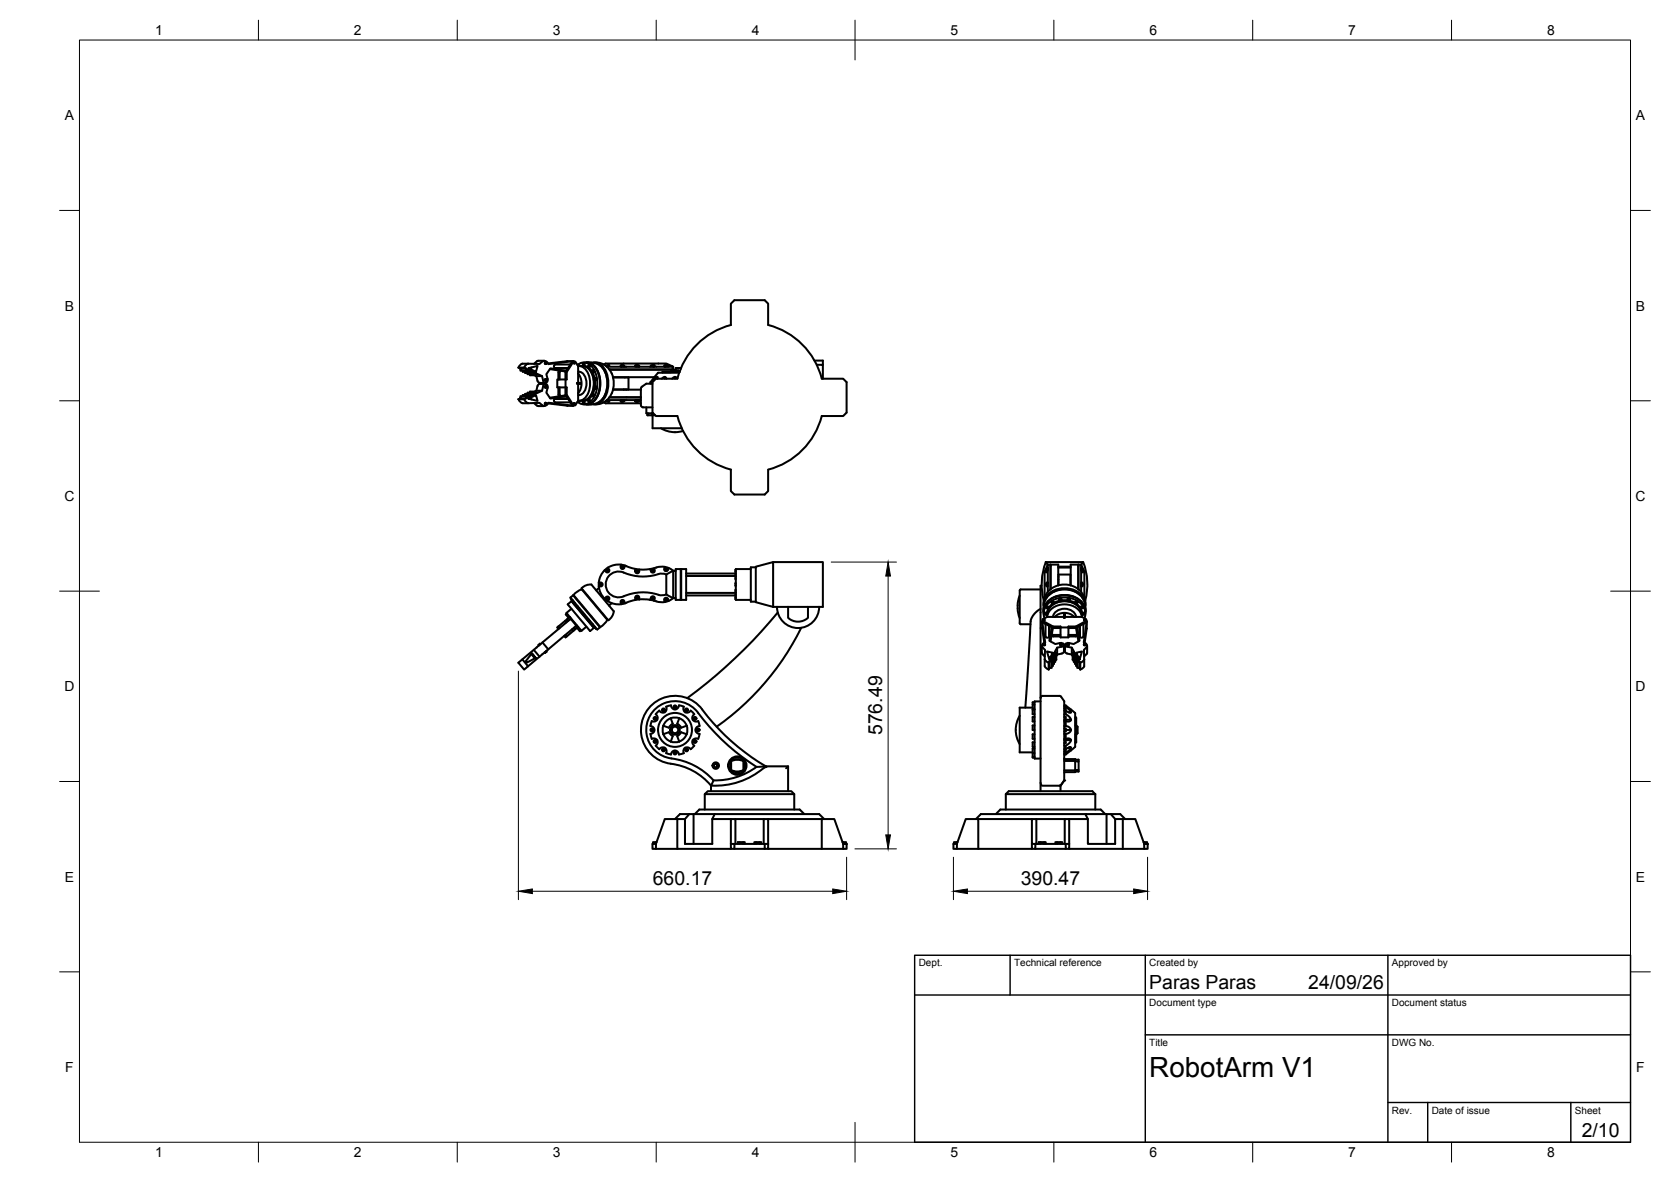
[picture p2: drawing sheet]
<svg xmlns="http://www.w3.org/2000/svg" width="420mm" height="297mm" viewBox="0 0 420 297" stroke-linecap="round" stroke-linejoin="round" font-family="sans-serif">
<!-- layer: Visible -->
<g fill="none" stroke="#000" stroke-width=".51">
<path d="M130.8 92.6h1.4l.1 .6h-1.4zM130.8 92.6l-.5-.2h1.5l.4 .2M130.9 99.6h1.4l-.1 .5h-1.4zM131.4 91.4l-.6 .3-.4 .7M131.4 93.2v.2h1.5M132 93.4l.1 .3h1.4M132.3 93.2l.3-.4 .2 .1 .1 .5 .3-.3 .3 .1v.5l.3-.3 .3 .1v.5l.3-.4 .3 .2v.5l.3-.4 1.3 .6 .3 1.2M132.5 99.8h.3M132.5 92.9h.3M132.7 93.7v.3h1.4M132.8 91.4l-.6 .3-.4 .7M132.9 92.5l2.3-.5-.4 1.4z"/>
<path d="M132.9 99.3h-1.5v.3M133.1 99.5h.4M133.1 93.2h.4M133.2 94l.1 .3h1.4M133.5 99.9l.1 .5M133.5 99h-1.4l-.1 .3M133.6 92.3l-.1 .5M133.7 99.3h.4M133.7 93.5h.4M134.1 98.7h-1.4v.3M134.3 99h.4M134.3 93.8h.4"/>
<path d="M134.4 94.3l.5 .2 .2 1.2M134.7 98.4h-1.4l-.1 .3M134.9 98.2h1.4M134.9 94.5h1.4M135.2 95.7l.5 .5h1.4M136.8 90.7h-1.7l-.8 .7M137.1 91.1h.2l-.1 .4zM137.1 96.5h-1.6l-.4 .5-.2 1.2-.5 .2M137.1 97h.2M137.1 97l-.1 .2 .3 .3M137.2 97.1h.2l-.1 .4zM137.2 95.3h.2l-.1 .4z"/>
<path d="M137.2 91l-.2 .2 .2 .3M137.3 95.3l-.3 .2 .3 .2M137.7 97.5l-.3 1.2 1 1.5 4-.7M137.7 95.2a.61 .61 0 0 1-.3 .9 .61 .61 0 0 1-.8-.4M137.7 97.5a.61 .61 0 0 0-.3-.9 .61 .61 0 0 0-.8 .4l-.3 1.2-1.3 .6-.3-.4v.6l-.3 .1-.3-.4v.6l-.3 .1-.3-.4v.5l-.3 .2-.3-.4-.1 .5-.2 .2-.3-.4M137.7 91.2l-.3-.3a.71 .71 0 0 0-1-.1l-.7 .7-4.4-.1M138.2 92.8l4.1 .6M139.6 92.5h3.2h-3.2M140.4 97.4v1.8h.3v-1.8M140.4 95.4v-1.9h.3v1.9M140.4 99.2l.3 .4M140.7 93.1l-.3 .4"/>
<path d="M140.7 99.2l.2 .3M140.9 93.2l-.2 .3M142.2 99.2v-5.7h.3v1.9h-2.4v2h2.4v1.8M142.2 93.5l1.6-2.6h.4l-1.7 2.6M142.3 99.3l-4.1 .7M142.4 93.2l-4-.6-1 1.5 .3 1.1M143.4 91.6h-3.8a.5 .5 0 0 0-.3 .5 .5 .5 0 0 0 .3 .4M144 90.8l-6.1 .7-.2-.2M144.2 90.9h.5l.7 1.1v1.9M144.3 91.1l.3 .1-.2 .2zM144.4 90.9l-1.8-.2-4.8 .6M145.1 96.2l1 .1-1 .2z"/>
<path d="M145.2 91.7a2.65 2.65 0 0 1 4.2 1.3 7.2 7.2 0 0 1-.9 7.9 2.37 2.37 0 0 1-3.3 .1M145.3 91.8l.1-.1 .2 .3a3.4 3.4 0 0 1 4 3.5 4.7 4.7 0 0 1-2.2 5.1l-.6 .1M145.3 91.9l.2 .1M145.4 91.7l.3 .3M145.4 93.4a2.43 2.43 0 0 1 2.1 2.9 2.68 2.68 0 0 1-1.9 3M145.4 93.9v2.3M145.4 96.5v4.2M145.4 99.3h.2M145.4 93.9a3.9 3.9 0 0 1 0 4.9M145.4 91.8v.2a3.4 3.4 0 0 1 2.9 3.3 5.2 5.2 0 0 1-1.9 5.2l-1 .2M145.7 96.2v.3M146.5 92a3.9 3.9 0 0 1 2.8 4.3 3.9 3.9 0 0 1-2.8 4.4"/>
<path d="M146.6 91.3h.2l.1 .2-.2 .3zM146.6 91.4h.2l-.1 .3zM146.7 91.3l.3 .2-.3 .3M146.8 91.4v.3M146.8 91.1a3.6 3.6 0 0 1 3.9 3.4 6.5 6.5 0 0 1-2 6.8l-.6 .2-1.3 .1M147.4 91.1a4.4 4.4 0 0 1 5.3 4.5 5.2 5.2 0 0 1-2.9 5.8l-1.2 .3-1.2-.1M147.5 91.1a3.7 3.7 0 0 1 3.2 3.2 6.4 6.4 0 0 1-2.2 7.1l-1 .2M147.9 91.8h.3l.1 .2-.2 .3zM148 91.9h.2l-.1 .3zM148.1 91.7l.2 .3-.2 .3M148.1 91.8v.4M149 93.1h.3v.2l-.1 .3z"/>
<path d="M149 99.2h.3v.2l-.1 .2zM149.1 93.2h.1v.3zM149.1 99.2h.1v.3zM149.1 99.1l.3 .3-.3 .2M149.1 93.6h.1M149.1 93.1h.1M149.2 93.2v.3M149.2 99.2v.3M149.2 91.1a3.5 3.5 0 0 1 3.5 3.1 6.7 6.7 0 0 1-1.9 7.1l-1 .3h-.6M149.2 93.1l.2 .2-.2 .3M149.3 91.1a4.8 4.8 0 0 1 5 5.6l-.5 2.1M149.6 95.1h.3v.2l-.2 .3z"/>
<path d="M149.6 97.2h.3v.2l-.2 .3zM149.6 92.3a7.1 7.1 0 0 1 0 8.1M149.7 95.1h.1l-.1 .3zM149.7 97.3h.1l-.1 .3zM149.7 95.6h.1M149.7 95h.1M149.7 97.7h.1M149.7 97.1h.1M149.8 95.1v.3M149.8 97.3v.3M149.8 95l.2 .3-.2 .3M149.8 97.1l.2 .3-.2 .3"/>
<path d="M150.9 91.8a6.4 6.4 0 0 1 0 9.1M151.8 91.6l.5-.2h12.3a7 7 0 0 1 4.7 .8h-1.2M152.3 92l.2-.1a.42 .42 0 0 1 .7 0l-.4 .3M152.5 92.1h.4M152.6 92.2h.2M152.8 92.2h3.3M153.2 99.9h7.9M153.3 99.8h7.8M153.3 92.9h16M153.8 98.9a4.4 4.4 0 0 1-4.5 2.7M154.1 97.9h7M154.1 94.8h10.4"/>
<path d="M154.1 94.9h3.9v3h-3.9M154.3 97.9h.1M156.1 92.2h1M156.1 92.2l-.1-.2a.6 .6 0 0 1 .7-.3 .6 .6 0 0 1 .4 .5M156.3 92.2h.4M156.8 97.9h.1M157.1 92.2h2.6M159.8 91.8l.1-.1a.5 .5 0 0 1 .6 0 .5 .5 0 0 1 .2 .5h-1zM160 92.2h.4M160.7 92.2h2.7M161.1 97.6v4.3M163.5 96h.4"/>
<path d="M163.7 91.8h.2a.42 .42 0 0 1 .4-.2 .42 .42 0 0 1 .3 .4l-.2 .2h-1zM163.9 92.2h.5M164.1 96.4h-1.6l-1.1 .8-.2 .4M164.4 92.2h2.7M165.3 95.2v-.5l-.2 .1a2.87 2.87 0 0 0-1.2 1.6M165.3 94.7v.5M166.4 95.2l.8-.5v.5M166.8 93.4h-.2v.3M167 91.8h.1a.79 .79 0 0 1 1 .4h-1zM167.2 94.7l.4 .5M167.3 92.2h.4M168.2 93.4h-1.4v.1h1.9v-.1l-.5 .1"/>
<path d="M168.5 93.4a2.05 2.05 0 0 1 1.9-.3l.5 .3-.1 .1M168.7 93.4h2.1M169 92.8v.1M169 95.2l.7-.5v.5M169.3 92.2v.6h-16.1M169.3 92.9v.2M169.3 92.9h.6M169.7 94.7l.6 .4M170.3 95.2h-5.4l-.8 .8v7.7l.8 .8h5.4M170.8 93.7h-5.3l-2 2.3v.4M170.8 93.5h.1M171.2 92.7v-.2h-1.3v.6"/>
<path d="M171.2 92.6h.1M183.8 81.7v-5.4l.9-.9h7.6l.8 .9v5.4M183.8 81.7a18.8 18.8 0 0 0-13.5 13.4M193.2 81.7a18.8 18.8 0 0 1 13.4 13.4l5.4 .1 .9 .8v7.7l-.9 .8h-5.4a18.8 18.8 0 0 1-13.4 13.5M204.8 90.6h2.1v1.1M205.3 91.7h1.6v3.5M130.4 100.3l.4 .7 .6 .3M130.8 100.1l-.5 .2M131.3 101.3l4.4-.1 .7 .7a1.04 1.04 0 0 0 1.5-.7l6.1 .7M131.8 100.3l.4 .7 .6 .3M132.2 100.1l-.4 .2h-1.5M132.9 100.2l1.9-.9 .4 1.5z"/>
<path d="M134.3 101.3l.8 .7 1.7 .1M137.1 101.2h.1M137.1 101.3h.2l-.1 .4zM137.1 101.2l-.1 .2 .2 .3M137.8 101.4l4.9 .6 1.7-.2M139.6 100.2h3.2h-3.2M139.6 100.2a.5 .5 0 0 0-.3 .4 .5 .5 0 0 0 .3 .5h3.8M144.3 101.3l.3 .1-.2 .2zM145.4 100.7l-.7 1.1h-.9l-1.6-2.6h.3l1.7 2.6M145.4 100.7v.2M145.5 100.7l-.2 .1M145.6 100.7l-.2 .3-.1-.1"/>
<path d="M145.6 100.7h1.2M145.7 100.7l-.3 .3M146.6 101h.2l.1 .2-.2 .3zM146.6 101h.2l-.1 .4zM146.7 100.9l.3 .3-.3 .3M146.8 101v.3M147.9 100.5h.3l.1 .2-.2 .3zM148 100.6h.2l-.1 .3zM148.1 100.4h.1M148.1 100.5v.4M148.2 100.4l.1 .3-.2 .3M151.8 101.1l.5 .3h8.8"/>
<path d="M152.5 100.6h.4M152.6 100.5h.2M152.8 100.5l.4 .3a.48 .48 0 0 1-.5 .3 .48 .48 0 0 1-.4-.3M152.8 100.5h3.3M156.1 100.5h1M156.1 100.5l-.1 .3a.6 .6 0 0 0 .7 .2 .6 .6 0 0 0 .4-.5M156.3 100.5h.4M157.1 100.5h2.6M159.7 100.5h1a.5 .5 0 0 1-.5 .5 .5 .5 0 0 1-.5-.5zM160 100.5h.4M160.7 100.5h.4M161.2 101.9v.2l.5 .2"/>
<path d="M161.6 102.4h2.5M162.5 102.4v1.5h1.8M162.8 103.9v.5h1.9M163 103.9v.5M163.9 103.9v.5M164.1 104.4v3.2h7.3M166.2 107.6a6.8 6.8 0 0 0 5.5 .7M170.3 104.5a18.8 18.8 0 0 0 13.5 13.5M183.8 118v5.4l.9 .9h7.6l.8-.9v-5.4M140.4 157.4l-.3 .3 .3 .4M140.4 157.4l.3 .4M142.2 159.6l.3 .3-.3 .3-.3-.4"/>
<path d="M142.4 156.4l-.3-.4-1.7 1.4M142.6 154.2l-.3 .2 .7 .9M142.9 156l-.3-.4-.5 .4M143.3 155l.3 .4-13.3 11.1 1.5 1.8 1-.9-1.5-1.7M143.3 155l-.7 .6M143.4 150.2l.7-.6 .1 .1 6.7 8-.7 .5zM143.5 155.5l1.4 1.7M143.6 155.4l1.4 1.7M143.6 150.4l-.1 .1 .5 .3M143.7 153l-1.3 1 .9 1M143.7 151.1l5.6 6.7M143.7 151.1l-.9 .8 5.5 6.6 .1 .1 .9-.8"/>
<path d="M143.8 158.1l.4 .4-1.7 1.4M144 150.8l-.3 .3M144.2 151.1l.2 .4h.2M144.2 149.5l6.8 8.1M144.2 149.5l1.2-1 .9-.4 4.4 5.3 2 2.4-.6 .8-1.1 1M144.3 149.6l-.1 .1M144.3 157.7l.4 .4-.5 .4M144.7 158.1l.7-.6-.4-.4-12.2 10.3M145.1 157.8l.7 .8 .3-.2M145.3 152.4l.2 .4h.1M146.4 148.1l-.1 .1M146.6 154l.4 .4"/>
<path d="M147.4 157.5l-1.2 1-.8-1M148 155.6l-.1 .1 .3 .4 .1-.1M148.7 146.9l5.6 6.7M148.7 146.9l-1.3 .2-1.2 .7 6.7 8.1 1-1 .4-1.3M149.1 156.9l-.1 .1 .4 .3M149.6 157.6l-.3 .2M149.6 157.6l-.1 .1 .4 .4 .1-.1M150.6 146.4h.4a.5 .5 0 0 1 .5 .5 .5 .5 0 0 1-.5 .5h-.4M150.6 147.4a5 5 0 0 0 2.2 3.7M150.6 146.4v1M150.6 147.8l-.7 .5M150.9 157.5l-.1 .1"/>
<path d="M152 150.5l.3-.4a.5 .5 0 0 1 .7-.1 .5 .5 0 0 1 .1 .7l-.3 .4M152.8 155.6l-.1 .1M152.8 142.7l.3 .4a.5 .5 0 0 1-.1 .6 .5 .5 0 0 1-.7 0l-.3-.4M152.8 151.1a5 5 0 0 0 4.3 .5M152.8 142.7a5 5 0 0 0-2.2 3.7M153.8 151.6l-.7 .6M156.1 141.9l-.1 .5a.5 .5 0 0 0 .4 .6 .5 .5 0 0 0 .6-.4l.1-.5M156.8 143.9a13.3 13.3 0 0 0 9.5 .2l1.2 .3M156.8 143.9a3.2 3.2 0 0 0-4.5 3 3.2 3.2 0 0 0 4.5 3 13.4 13.4 0 0 1 9.5-.3l1.2-.2M157.1 151.6l-.1-.4a.5 .5 0 0 0-.6-.4 .5 .5 0 0 0-.4 .6l.1 .4M157.1 142.1l.4 .2M157.1 142.1a5 5 0 0 0-4.3 .6"/>
<path d="M157.5 142.3l2.2 .7M157.5 151.5l-.4 .1M159.7 143l1 .1v.5a.51 .51 0 0 1-.5 .5 .51 .51 0 0 1-.5-.5zM159.7 150.8l-2.2 .7M160.7 150.7v-.5a.51 .51 0 0 0-.5-.5 .51 .51 0 0 0-.5 .5v.6M163.4 143l1-.2 .2 .4a.5 .5 0 0 1-.3 .7 .5 .5 0 0 1-.6-.3zM163.4 150.8l.3-.6a.5 .5 0 0 1 .6-.3 .5 .5 0 0 1 .3 .6l-.2 .5M163.4 143l-2.7 .1M163.5 150.7l-1.7-.1-2.1 .2M163.5 150.7l2.4 .6h1.2M167.1 142.5l-.1 .4a.5 .5 0 0 0 .3 .6 .5 .5 0 0 0 .7-.3l.1-.5M167.1 142.5l-1.2-.1-1.5 .4"/>
<path d="M167.1 142.5l1 .2M167.5 149.4l1.8 .9-.9 .6-1.3 .4M167.5 144.4v5M168.1 142.7l1.2 .7-1.8 1M168.1 151l-.1-.4a.5 .5 0 0 0-.7-.4 .5 .5 0 0 0-.3 .7l.1 .4M169.9 143h1.3v7.8h-1.3zM169.9 143.4h-.6v6.9h.6M171.2 150.6h.1M171.2 143.1h.1M171.3 143h1.2v7.8h-1.2zM172.5 144.7h12.5M172.5 149h12.5"/>
<path d="M172.5 144.1h12.4M172.5 149.6h12.4M184.9 150.1h.1M184.9 143.6h.1M185 148.3v.6M185 149.5v1.1M185 143.2v1.1M185 144.9v.6M185 146.6v.6M188.8 143h-3.8v7.8h3.8M190 142.6h-1.2v8.6h1.2M190 142.4l4.4-1.1v11.2l-4.4-1.2z"/>
<path d="M194.4 141.3h12.5v11.2h-12.5M195.4 152.5a5.3 5.3 0 0 0 5.3 5.3 5.3 5.3 0 0 0 5.3-5.3M195.5 154a127.4 127.4 0 0 1-22.7 21.5M198.2 152.5v2.1a1.25 1.25 0 0 0 1.1 1.4 3.8 3.8 0 0 0 3.9-.7v-2.8M201.5 157.8a66.6 66.6 0 0 1-21.3 24.8M255.9 152.9l.5 2.4M256.4 148.4v8.2l.3 .3h2.4M256.4 149.7l-.4 1.4-.1 1.8M261.6 153l-1.5 1.3-.9 1.7-1.4 21.8M261.6 148.1h-4.9l-.3 .3M261.6 157.8h.4M261.9 147.2h-.3v49.5l.2 .6 .3 .1 4.6-.1v1.5"/>
<path d="M262 156.2l.1 1.7 .5 3.7M262.2 156l2.6 1.4M262.2 155.9l-.1 .4 .7 5.1-.2 .2M262.4 152.1a5.2 5.2 0 0 1 7.6-4.7 4.7 4.7 0 0 1 2.9 4.7M262.4 153.6a4.7 4.7 0 0 1 5.3-4.1 4.9 4.9 0 0 1 5.2 4.1M262.4 152.1a4.5 4.5 0 0 1 4.6-4.2 5.2 5.2 0 0 1 5.9 3.6v.6M262.4 155.7l.3 .1-.3 .1zM262.6 154.3l.2-.3 .3 .3M262.6 154.1l.5 .2-.3 .2-.2-.1zM262.6 155.4a3.9 3.9 0 0 1 3.5-5.1 5.5 5.5 0 0 1 6.7 3.2l.1 1.2-.2 .7M262.7 154.2h.3M262.7 154.2l.3 .1-.2 .1z"/>
<path d="M262.9 156.8v3.2l.5 .3 .4-.3M263 141.3l.4 .6M263 141.3h9.3l-.4 .6M263 141.2a15.6 15.6 0 0 0-.6 9.7M263 152.6l.3-.2 .3 .2M263 152.6v.1M263.1 152.5l.5 .2-.3 .2-.2-.1zM263.2 152.6h.3M263.2 146.4h.3v1a.54 .54 0 0 1-.5-.4 .54 .54 0 0 1 .2-.6zM263.2 152.6l.3 .1-.2 .1zM263.2 150.1a5.1 5.1 0 0 0-.8 3.8M263.2 150.1a5.8 5.8 0 0 1 8.9 0"/>
<path d="M263.3 155l-1.1 .6v.8l2.6 1.4M263.3 154.2v.8M263.3 155h4.2M263.3 154.2a4 4 0 0 1 4.4-3.4 3.9 3.9 0 0 1 4.3 4.2M263.3 154.4a4 4 0 0 1 4.4-3.3 4 4 0 0 1 4.3 3.3M263.3 155a4.5 4.5 0 0 1 6-2.9 3.6 3.6 0 0 1 2.7 2.9M263.5 143.1l-.1 .3M263.5 142.7v.6l-.5 .5zM263.5 146.7v.4M263.5 147.4v1.3M263.5 143.3v3.1M263.5 141.9v.8"/>
<path d="M263.5 141.9l-.8 1.7v6.5M263.5 141.9h.6v6.2M263.6 152.6v.1M263.7 149.6a5.9 5.9 0 0 1 8 0M263.8 160v-2.7v2.7M264.1 142.2h.1M264.5 151.2l.4 .2-.2 .2-.2-.1zM264.5 157.7l-.7 3.3 1.5 .8a2.13 2.13 0 0 1 2-.1l.2 .4-.5 .4M264.5 159.4l.3 .2v.3l-.4-.2M264.5 151.3h.3M264.5 151.3l.3 .1-.1 .1zM264.7 155a3.1 3.1 0 0 1 3-2 3.1 3.1 0 0 1 2.9 2"/>
<path d="M264.8 157.8l-.7 3.4M264.8 159.6h1.9M264.8 159.9h1.9M264.9 151.3v.1M264.9 151.3l-.2-.2-.3 .3M265.2 155a3.5 3.5 0 0 1 4.9 0M265.3 150l1.3-.3 1.4-.1 2 .4M266.1 147.1v-5.2h-1.9v6.1M266.1 142.6h3.1M266.1 142.4h3.1M266.1 145.6h.1M266.1 147.1v-2.7h3.1v2.7"/>
<path d="M266.3 150.6l.3-.2 .3 .2M266.3 150.6v.1M266.4 150.5l.5 .2-.3 .2-.2-.1zM266.4 150.6h.4M266.5 150.6l.3 .1-.2 .1zM266.7 157.8h-1.9v-.4h1.9v2.8h1.9v-2.8h1.9v.4h-1.9M266.7 157.7h1.9M266.9 150.6v.1M267.5 154.5h.3M267.6 154.2l.2 .1v1h-.3zM267.8 155h2.3M268.4 150.6v.1"/>
<path d="M268.5 150.6l.2-.2 .3 .2M268.5 150.5l.5 .2-.3 .2-.2-.1zM268.6 150.6h.3M268.6 150.6l.3 .1-.2 .1zM268.6 159.6h1.9v.3h-1.9M269 150.6v.1M269.2 147.1v-5.2h1.9v6.1M270.1 155h1.9l1.1 .6v.8l-2.6 1.4M270.4 151.4l.3-.3 .2 .3M270.5 151.2l.5 .2-.3 .2-.2-.1zM270.5 151.3h.3M270.5 151.3l.3 .1-.1 .1z"/>
<path d="M270.6 157.8l.6 3.4M270.8 157.7l.6 3.3-1.4 .8a2.09 2.09 0 0 0-2-.1l-.2 .4 .3 .3 1.4 .4 .6 1-.4 .3h.6l.1 .2-.4 .3h.6l.1 .2-.4 .3h.5l.2 .3-.4 .2 .5 .1 .1 .2-.4 .2M270.8 159.4l-.3 .2M270.9 159.7l-.4 .2M271.1 142.2h.1M271.2 148.1v-6.2h.6l.8 1.7v6.5M271.5 160v-2.7v2.7M271.7 152.6l.3-.2 .3 .2M271.7 152.6v.1M271.8 152.5l.5 .2-.3 .2-.2-.1zM271.8 152.6h.4M271.8 143.1l.1 .3"/>
<path d="M271.8 142.7l.5 1.1-.5-.5zM271.8 146.7v.4M271.8 146.4a.5 .5 0 0 1 .5 .5 .5 .5 0 0 1-.5 .5zM271.8 141.9v.8M271.8 143.3v3.1M271.8 147.4v1.3M271.9 152.6l.3 .1-.2 .1zM272.1 150.1a5.1 5.1 0 0 1 .8 3.8M272.2 154.3l.3-.3 .3 .3M272.3 154.1l.5 .2-.3 .2-.2-.1zM272.3 152.6v.1M272.3 154.2h.3"/>
<path d="M272.3 154.2l.3 .1-.1 .1zM272.4 141.2a15.6 15.6 0 0 1 .5 9.7M272.4 156.8v3.2l-.5 .3-.4-.3M272.6 155.7l.3 .1-.3 .1zM272.9 153.6v.6M272.9 153.6a4.7 4.7 0 0 0-5.2-4 4.8 4.8 0 0 0-5.3 4v.6M273.1 156l-2.6 1.4M273.1 155.9l.1 .4-.7 5.1 .3 .2M273.2 156.2l.1 1.7-.6 3.7M133.6 164.4l.9 1M133.7 164.2l-1.5 2 .3 .3 2.2-1.2M134.2 163.3l1.5 1.7"/>
<path d="M134.7 165.3l-1-1.1 1 1.1M135.7 161.8l.2 .1-.2-.1-.3 .3 .1 .1M136.4 161.4l1.5 1.8M137.3 163.7l.1 .1M137.3 163.6l.1 .2-.3 .3-.2-.2M164.9 179.5a.99 .99 0 0 1 .4 1.4 .99 .99 0 0 1-1.4 .3l-.4 1.2a1 1 0 0 1 1.1 1 1 1 0 0 1-1.1 1l.4 1.3M173.7 178.6a.99 .99 0 0 1-1.4 .4 .99 .99 0 0 1-.3-1.4l-1.3-.3a.99 .99 0 0 1-1 1 .99 .99 0 0 1-1-1l-1.2 .3a.99 .99 0 0 1-.3 1.4 .99 .99 0 0 1-1.4-.4l-.9 .9M173.7 178.6l.9 .9M174.6 179.5a.99 .99 0 0 0-.4 1.4 .99 .99 0 0 0 1.4 .3l.3 1.2a1 1 0 0 0-1.1 1 1 1 0 0 0 1.1 1l-.3 1.3M256.4 179.9a6.9 6.9 0 0 0 0 7.1M259.7 177.8h-3.3v11.3h3.3M259.7 177.1h.4"/>
<path d="M260.1 176.5h-.4v1.7h.4M260.1 178.4h-.4v1.1h.4M261.6 176.3h-1.5v14.3h1.5M262 162.4v1.7M262 164.1l.7 .9M262 162.1v.4l.8 .8-.1 2.4M262.1 174.9h4.3l.4 .2M262.2 174.9l-.5 .2v.3M262.3 161.9l.3 .3 .2-.3M262.4 161.8l.4 .1-.2 .2zM262.6 161.5l-.6 .6M262.7 165.7v1.7"/>
<path d="M262.7 165.7l.3 .5 .7 .3M262.7 167.4l.3 .5 .7 .3M263.2 163.7l1.5 .3-.9 1.6zM263.7 166.5v1.8l.2-.4M263.8 165.6h.1M263.9 166.2l.6-.1v1.7l-.6 .1zM263.9 166.2l-.2 .3M264.2 165.7v.2M264.5 165.1v.3M264.7 165.6v1.7l-.2 .1M264.8 164.6v.3M265 165.1v1.7h-.3"/>
<path d="M265 164.1v.3M265.3 164.6v1.7h-.3M265.6 164.1v1.7h-.3M265.8 162.8v1.7M266.6 161.9l.2 .3 .2-.3M266.6 161.8l.4 .1-.2 .1zM266.8 175.1l.8 1.1v19.9l-.9 1.3 .9-1.3M267 164.2l-1.2 .3-.2 .4M267 162.5l-1.2 .3-.6 1 .4 .3h-.6l-.1 .2 .4 .3h-.5l-.2 .2 .4 .3h-.5l-.1 .3 .3 .2-.5 .1-.1 .2 .4 .2M267.5 162.1v1.7l-.5 .4M267.6 178.1h.4v1.4M267.6 177.6h.4l1.3 1.4h-.6"/>
<path d="M267.6 178.6h.4l.9 .5 .4-.1M267.6 179.5a2.04 2.04 0 0 1 1.7 1.4h-1.3M267.6 177.3h.4v.3M267.8 162.1v1.7l.5 .4M268 177.3l2.3 1.9v8.5l-2.3 1.9h-.4M268.3 164.2l1.2 .3 .2 .4M268.3 161.9v.2M268.3 162l.3 .2 .2-.2M268.4 161.8l.4 .1-.2 .1zM268.8 161.9v.2M269.5 162.8v1.7M269.7 164.1v1.7h.3"/>
<path d="M270 164.6v1.7h.3M270.3 164.1v.3M270.3 165.1v1.7h.3M270.6 164.6v.3M270.6 164l1.5-.3-.6 1.9zM270.6 165.6v1.7l.2 .1M270.8 165.1v.3M270.8 166.1l.6 .1v1.7l-.6-.1zM271.1 165.7v.2M271.4 166.2l.2 .3M271.5 165.6h-.1M271.6 166.5v1.8l-.2-.4"/>
<path d="M272.5 161.9v.2M272.5 162.1l.3 .1 .2-.1M272.6 165.7v1.7M272.6 161.8l.4 .1-.2 .2zM272.6 165.7l-.3 .5-.7 .3M272.6 167.4l-.3 .5-.7 .3M272.8 161.5l.5 .6M273 161.9v.2M273.3 162.1v.4l-.8 .8 .1 2.4M273.3 162.4v1.8l-.7 .8M163.9 185.7a.99 .99 0 0 1 1.4 .3 .99 .99 0 0 1-.4 1.4l.9 .9a.99 .99 0 0 1 1.4-.4 .99 .99 0 0 1 .3 1.4l1.2 .3a.99 .99 0 0 1 1-1 .99 .99 0 0 1 1 1l1.3-.3a.98 .98 0 0 1 .3-1.4 .98 .98 0 0 1 1.4 .4M166.8 184.5l1.4-.5 .4 .6 .6 .3-.5 1.5"/>
<path d="M166.8 182.4l-.2 1.2 .2 .9M166.8 184.5l.7 1.1 1.2 .8M166.8 182.4a3.1 3.1 0 0 1 2.9-2.1 3.1 3.1 0 0 1 3 2.1M168.7 180.5l.5 1.4-.6 .4-.4 .6-1.4-.5M168.7 191.9a15.6 15.6 0 0 1 10.1 5.5M168.7 191.9a8.6 8.6 0 0 1-6.4-12.7 8.6 8.6 0 0 1 14.3-.9 55.5 55.5 0 0 0 16.1 14.4l-.4 .2a19.5 19.5 0 0 1-13.4 4.5M170.8 186.4l-.9 .1-1.2-.1M170.8 180.5l-.5 1.4 .6 .4 .3 .6 1.5-.5M172.7 184.5l-1.5-.5-.3 .6-.6 .3 .5 1.5M172.7 182.4l.1 .8-.1 1.3M172.7 184.5l-.8 1.1-1.1 .8M175.6 185.7a.99 .99 0 0 0-1.4 .3 .99 .99 0 0 0 .4 1.4l-.9 .9"/>
<path d="M177.2 199.6h22.5M178.9 197.4l-.1-.1v1.5M179.4 196.1l-.5 1.3M183.7 191.2a3.3 3.3 0 0 1 3.4 0v2.4a3.4 3.4 0 0 1-3.4 0zM183.8 191.3v2.2M183.8 191.3l1.6-.4 1.5 .4v2.2l-1.5 .4-1.6-.4M190.2 192.7a17.4 17.4 0 0 1-10.8 3.4M192.5 192.6h5.7v6.2M192.7 192.7h-2.5a57.5 57.5 0 0 1-15.3-14.4 7.2 7.2 0 0 0-11.7 1.9 7.2 7.2 0 0 0 5.6 10.4 17.1 17.1 0 0 1 10.6 5.5M198.2 192.6l-.5 .5M252.9 199.6h22.5M259.7 189.3h.4"/>
<path d="M259.7 190.2h.4M260.1 180.2h-.4v1.1h.4M260.1 182.3h-.4v1.2h.4M260.1 184.5h-.4v1.2h.4M260.1 186.5h-.4v1.2h.4M260.1 188.1h-.4v2.3h.4M261.6 196.7v2.1M267.6 193.6h2.7v.4h-2.7M267.6 191.2h2.7v2.4M267.6 190.8h2.7v.4M267.6 180.2h.4v.7h-.4M267.6 183.1h.4v.7h-.4"/>
<path d="M267.6 186h.4v.7h-.4M267.6 182.4a1.51 1.51 0 0 1 1.7 1h-1.3M267.6 185.7a1.53 1.53 0 0 1 1.7 .2l-1.3 .1M268 187.4v1.4h-.4M268 189.3v.3M268 184.4v1.3M268 181.2v1.2M268.7 187.9h.6h-.5l-.8 .4h-.4M269.3 180.9a.87 .87 0 0 1-1.3 .3h-.4M269.3 183.4a1.51 1.51 0 0 1-1.7 1M269.3 186l-.1 .3a2.21 2.21 0 0 1-1.6 1.1M269.3 187.9l-.1 .2a2.87 2.87 0 0 1-1.6 1.2"/>
<path d="M270.3 191.3h.9v2.2h-.9M270.3 190.9h.9v.4M270.3 180.3h.3v.2M270.5 185h.1v1.4h-.1v-1.9l.1 .5M270.5 181.9l.1 .5h-.1v-1.9h.1v1.4M270.6 182.3a2.1 2.1 0 0 1 .4 1.8l-.4 .5M270.6 182.4v2.1M270.6 186.4v.2h-.3M271.2 193.5v.4h-.9M275.4 199.6l-.7-.8h-21.1l-.7 .8v3.8M275.4 199.6v3.8M164.1 212.1h.8v1.2h-.8z"/>
<path d="M164.9 211.6h-.7v.5M164.9 213.3h5.4M165.1 211.6h-.2v.5M170.3 205.8h1.9M170.3 205.8v7.5h13.5M170.3 205.8h-3.1l-2.3 6.3M173.3 204.6l-1.1 1.2v6.3h6.9v-6.3l.6-1.2M173.3 204.6h1.1v7.5M173.3 204.6h-2.3l-1.3 1.2M174.4 204.6h5.3M174.7 204.6l1.1-1.2h25.3l1.1 1.2M177.2 203.4v-3.8l.8-.8h21l.7 .8v3.8"/>
<path d="M179.1 205.8h4.7M179.7 204.6h26.3l1.2 1.2M183.8 212.1v-6.3h1.1v6.3M184.7 212.1v1.2h-.9v-1.2h9.3M184.7 213.3h7.6M184.9 205.8h7.1M185.5 212.1v-.5h.4v.5M185.9 211.6h.9v.5M186.8 211.6h.5v.5M190.1 211.6h-.4v.5M191 212.1v-.5h.4v.5M191 211.6h-.9v.5"/>
<path d="M192 212.1v-6.3h1.1v6.3M192.3 212.1v1.2h.8v-1.2M193.1 205.8h13.5M206.6 205.8h3.2l2.2 6.3v-.5h-.2M206.6 205.8v7.5h-13.5M206.6 213.3h5.4M212 211.6h.7v.5M212 212.1h.9v1.2h-.9zM239.7 212.1h.9v1.2h-.9zM240.6 211.6h-.7v.5M240.6 212.1l2.2-6.3h3.2v7.5h13.5M240.6 213.3h5.4"/>
<path d="M240.8 211.6h-.2v.5M246 205.8h13.5M250.4 204.6l1.1-1.2h25.3l1.1 1.2M259.5 212.1v1.2h.8v-1.2M260.3 213.3h7.7M260.6 205.8h7.1M260.6 212.1v-6.3h-1.1v6.3h9.3M261.2 212.1v-.5h.4v.5M261.6 211.6h.9v.5M262.5 211.6h.4v.5M265.8 211.6h-.4v.5M266.7 212.1v-.5h.4v.5"/>
<path d="M266.7 211.6h-.9v.5M267.7 212.1v-6.3h1.1v6.3M268 212.1v1.2h.8v-1.2M268.8 205.8h4.7M272.9 204.6h-26.3l-1.2 1.2M278.2 204.6h-5.3l.6 1.2v6.3h6.9v-6.3l-1.1-1.2h-1.1v7.5M279.3 204.6h2.4l1.2 1.2M280.4 205.8h1.9M282.3 205.8v7.5h-13.5M282.3 205.8h3.2l2.2 6.3v-.5h-.2M282.3 213.3h5.4M287.7 211.6h.7v.5"/>
<path d="M287.7 212.1h.9v1.2h-.9z"/>
<circle cx="151" cy="146.9" r=".22"/>
<circle cx="151" cy="146.9" r=".16"/>
<circle cx="152.7" cy="143.4" r=".22"/>
<circle cx="152.7" cy="150.4" r=".22"/>
<circle cx="152.7" cy="143.4" r=".16"/>
<circle cx="152.7" cy="150.4" r=".16"/>
<circle cx="156.5" cy="151.3" r=".16"/>
<circle cx="156.5" cy="142.5" r=".16"/>
<circle cx="156.5" cy="142.5" r=".22"/>
<circle cx="156.5" cy="151.3" r=".22"/>
<circle cx="160.2" cy="150.2" r=".16"/>
<circle cx="160.2" cy="143.6" r=".16"/>
<circle cx="160.2" cy="143.6" r=".22"/>
<circle cx="160.2" cy="150.2" r=".22"/>
<circle cx="164.2" cy="143.4" r=".16"/>
<circle cx="164.2" cy="150.3" r=".16"/>
<circle cx="164.2" cy="150.3" r=".22"/>
<circle cx="164.2" cy="143.4" r=".22"/>
<circle cx="167.5" cy="143" r=".22"/>
<circle cx="167.5" cy="150.7" r=".22"/>
<circle cx="167.5" cy="150.7" r=".16"/>
<circle cx="167.5" cy="143" r=".16"/>
<circle cx="166.8" cy="178.4" r=".37"/>
<circle cx="166.8" cy="178.4" r=".2"/>
<circle cx="169.7" cy="177.6" r=".37"/>
<circle cx="169.7" cy="177.6" r=".2"/>
<circle cx="172.6" cy="178.4" r=".37"/>
<circle cx="172.6" cy="178.4" r=".2"/>
<circle cx="163.9" cy="183.4" r=".37"/>
<circle cx="163.9" cy="183.4" r=".2"/>
<circle cx="164.7" cy="180.5" r=".37"/>
<circle cx="164.7" cy="186.3" r=".37"/>
<circle cx="164.7" cy="186.3" r=".2"/>
<circle cx="164.7" cy="180.5" r=".2"/>
<circle cx="166.8" cy="188.4" r=".37"/>
<circle cx="166.8" cy="188.4" r=".2"/>
<circle cx="169.7" cy="189.2" r=".37"/>
<circle cx="169.7" cy="189.2" r=".2"/>
<circle cx="169.7" cy="183.4" r=".81"/>
<circle cx="169.7" cy="183.4" r="1.2"/>
<circle cx="169.7" cy="183.4" r="4.3"/>
<circle cx="172.6" cy="188.4" r=".37"/>
<circle cx="172.6" cy="188.4" r=".2"/>
<circle cx="174.7" cy="186.3" r=".37"/>
<circle cx="174.7" cy="180.5" r=".37"/>
<circle cx="174.7" cy="180.5" r=".2"/>
<circle cx="174.7" cy="186.3" r=".2"/>
<circle cx="175.5" cy="183.4" r=".37"/>
<circle cx="175.5" cy="183.4" r=".2"/>
<circle cx="180" cy="192.4" r=".43"/>
<circle cx="180" cy="192.4" r=".81"/>
<circle cx="185.4" cy="192.4" r="2.13"/>
<circle cx="185.4" cy="192.4" r="2.32"/>
</g>
<g fill="#000">
<circle cx="262.7" cy="150.1" r=".25"/>
<circle cx="272.6" cy="150.1" r=".25"/>
<circle cx="267.6" cy="196.1" r=".25"/>
</g>
<!-- layer: BORDER -->
<g fill="none" stroke="#000" stroke-width=".25">
<path d="M20 10.1h390v276.9h-390zM65 5.1v5M115 5.1v5M165 5.1v5M215 5.1v10M265 5.1v5M315 5.1v5M365 5.1v5M15 52.9h5M410 52.9h5M15 100.7h5M410 100.7h5"/>
<path d="M15 148.6h10M405 148.6h10M15 196.4h5M410 196.4h5M15 244.2h5M410 244.2h5M65 287v5M115 287v5M165 287v5M215 282.1v9.9M265 287v5M315 287v5"/>
<path d="M365 287v5"/>
</g>
<!-- layer: TITLEBLOCK -->
<path d="M230 240.1h180v46.9h-180zM230 250h180M254 240.1v9.9M288 240.1v46.9M349 240.1v46.9M288 260.1h122M349 277.1h61M359 277.1v9.9M395 277.1v9.9" fill="none" stroke="#000" stroke-width=".36"/>
<!-- layer: FD_Dimensions -->
<path d="M209 141.3h16.4M223.3 144.8v65M130.3 168.6v57.5M212.9 215.4v10.7M215 213.3h10.4M239.7 215.4v10.7M288.5 215.4v10.7M133.9 224h75.5M243.2 224h41.9" fill="none" stroke="#000" stroke-width=".25"/>
<path d="M223.3 141.3l.6 3.5h-1.2zM222.7 209.8h1.2l-.6 3.5zM130.3 224l3.6-.6v1.2zM209.4 223.4l3.5 .6-3.5 .6zM239.7 224l3.5-.6v1.2zM285.1 223.4l3.4 .6-3.4 .6z" fill="#000" stroke="#000" stroke-width=".25"/>
<text font-size="7" x="289" y="270.6">RobotArm V1</text>
<g font-size="4.9">
<text x="221.8" y="184.7" transform="rotate(-90 221.8 184.7)">576.49</text>
<text x="164.1" y="222.5">660.17</text>
<text x="256.7" y="222.5">390.47</text>
<text x="289" y="248.5">Paras Paras</text>
<text x="329" y="248.5">24/09/26</text>
<text x="397.7" y="285.7">2/10</text>
</g>
<g font-size="3.5">
<text x="39" y="8.8">1</text>
<text x="89" y="8.8">2</text>
<text x="139" y="8.8">3</text>
<text x="189" y="8.8">4</text>
<text x="239" y="8.8">5</text>
<text x="289" y="8.8">6</text>
<text x="339" y="8.8">7</text>
<text x="389" y="8.8">8</text>
<text x="16.3" y="30.2">A</text>
<text x="411.3" y="30.2">A</text>
<text x="16.3" y="78">B</text>
<text x="411.3" y="78">B</text>
<text x="16.2" y="125.9">C</text>
<text x="411.2" y="125.9">C</text>
<text x="16.2" y="173.7">D</text>
<text x="411.2" y="173.7">D</text>
<text x="16.3" y="221.6">E</text>
<text x="411.3" y="221.6">E</text>
<text x="16.4" y="269.4">F</text>
<text x="411.4" y="269.4">F</text>
<text x="39" y="290.8">1</text>
<text x="89" y="290.8">2</text>
<text x="139" y="290.8">3</text>
<text x="189" y="290.8">4</text>
<text x="239" y="290.8">5</text>
<text x="289" y="290.8">6</text>
<text x="339" y="290.8">7</text>
<text x="389" y="290.8">8</text>
</g>
<g font-size="2.5">
<text x="231" y="242.9">Dept.</text>
<text x="255" y="242.9">Technical reference</text>
<text x="289" y="242.9">Created by</text>
<text x="350" y="242.9">Approved by</text>
<text x="289" y="252.8">Document type</text>
<text x="350" y="252.8">Document status</text>
<text x="289" y="262.9">Title</text>
<text x="350" y="262.9">DWG No.</text>
<text x="350" y="279.9">Rev.</text>
<text x="360" y="279.9">Date of issue</text>
<text x="396" y="279.9">Sheet</text>
</g>
</svg>
